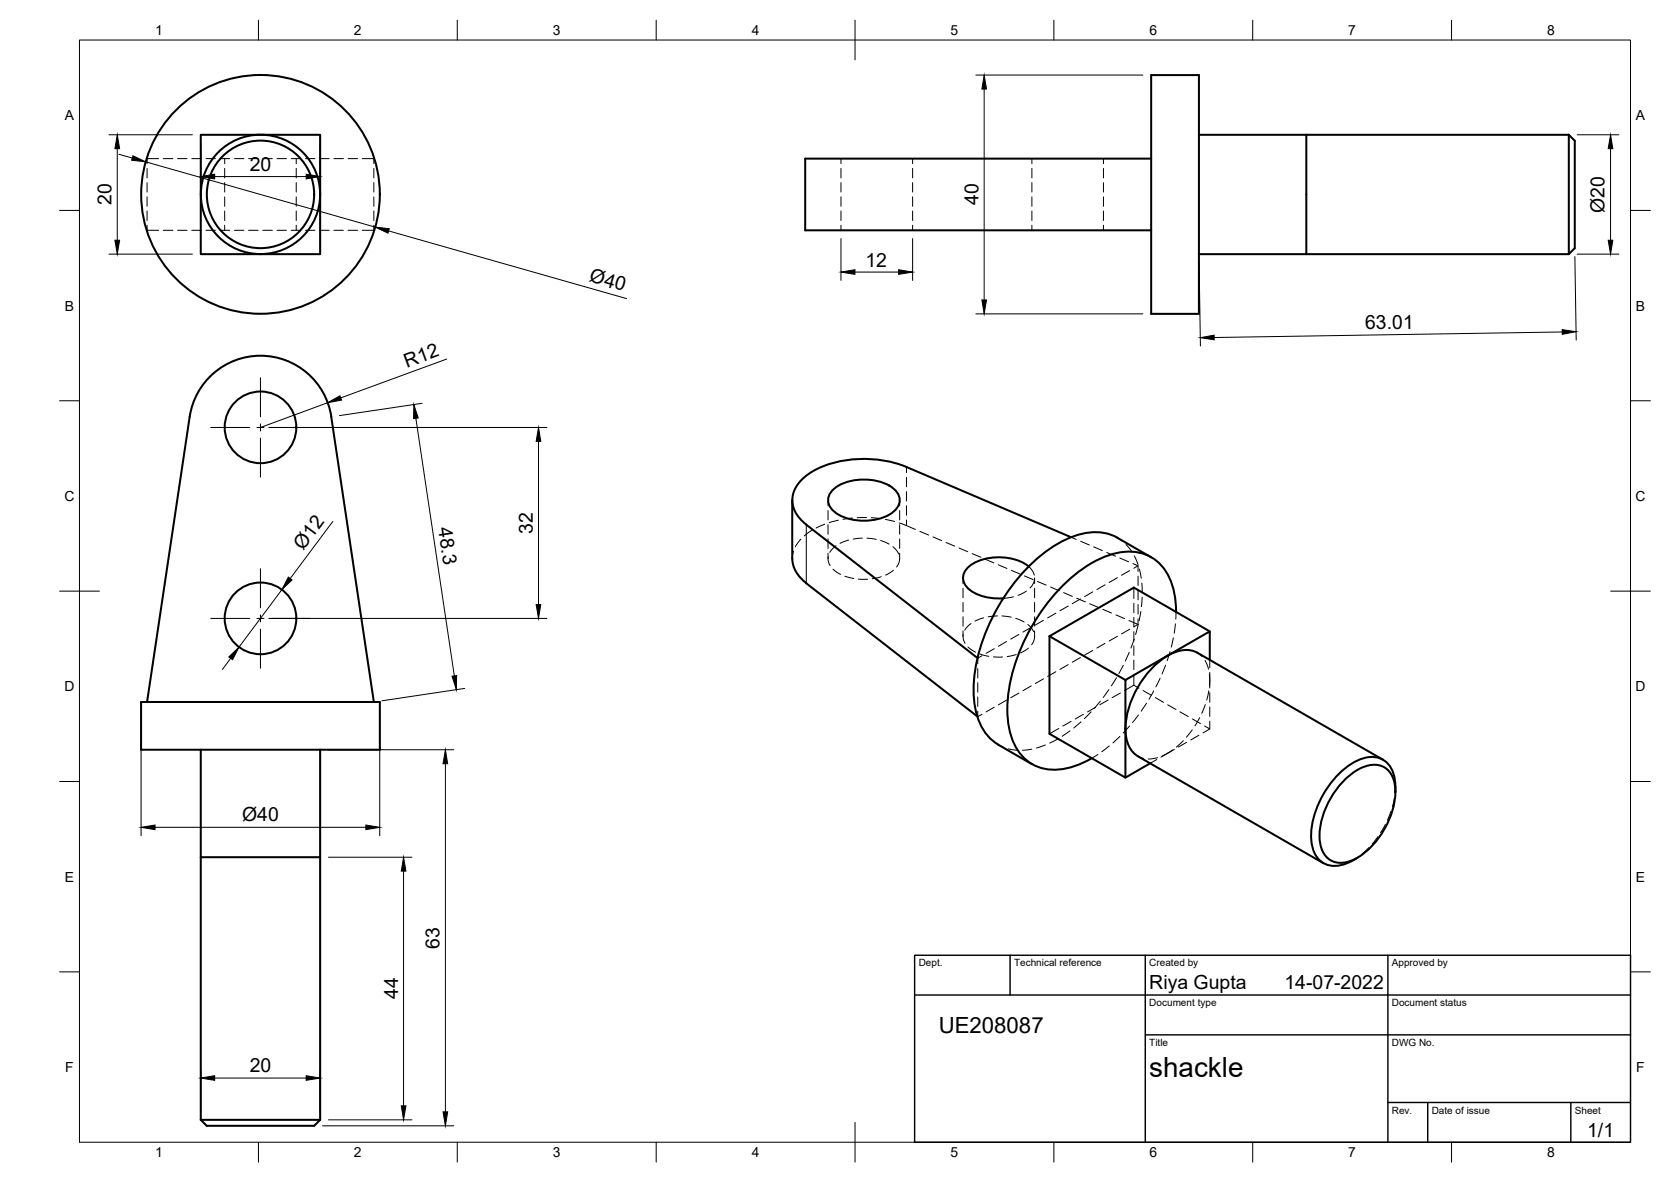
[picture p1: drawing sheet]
<svg xmlns="http://www.w3.org/2000/svg" width="420mm" height="297mm" viewBox="0 0 420 297" stroke-linecap="round" stroke-linejoin="round" font-family="sans-serif">
<!-- layer: Visible -->
<g fill="none" stroke="#000" stroke-width=".51">
<path d="M289.5 18.9h12v60h-12zM289.5 39.9h-87v18h87M301.5 33.9h93M328.5 33.9v30h-27M394.5 33.9v30M394.5 33.9l1.5 1.5v27l-1.5 1.5M50.5 48.9v15h30v-30h-30v15M328.5 63.9h66M47.7 104.8l-10.7 71.6M47.7 104.7a18 18 0 0 1 17.8-15.3 18 18 0 0 1 17.8 15.3M83.3 104.8l10.7 71.6M199.2 125.7v14.7"/>
<path d="M202.7 131.9l43.1 33.5M202.8 131.8a7.2 7.2 0 0 1-2.9-8.9 14 14 0 0 1 8.5-6.2 29.5 29.5 0 0 1 19.5 .7l41.4 17.6M209.3 123.2a12.6 12.6 0 0 1 11.3-2.3 7.6 7.6 0 0 1 5.4 3.7 3.9 3.9 0 0 1-2.4 4.7 13.8 13.8 0 0 1-13.6-.5 3.5 3.5 0 0 1-.7-5.6zM199.2 140.4a7.9 7.9 0 0 0 3.6 6.2l42.9 33.4M258.7 142.4a13.3 13.3 0 0 0-15.1 0 3.5 3.5 0 0 0 .5 6 12.9 12.9 0 0 0 8.2 2M263.9 159.9v24.5l19.1 11v-12.3M263.9 159.9l19.1 11M289.5 140l-8.5-4.9a13.3 13.3 0 0 0-11.8-.1 40.1 40.1 0 0 0-18.2 17.5 40.1 40.1 0 0 0-6 24.5 13.3 13.3 0 0 0 6 10.1M295.7 153.8a16.3 16.3 0 0 0-4.5-12.5 11.7 11.7 0 0 0-11.4-2.1 34.6 34.6 0 0 0-17.4 13.6 46 46 0 0 0-9.1 25.5 16.3 16.3 0 0 0 4.5 12.5 11.7 11.7 0 0 0 11.4 2l3.5-1.3 1.8-1M304.2 158.7l-19.1-11-21.2 12.2M35.5 176.4h60v12h-60zM301.1 164l46.6 26.9"/>
<path d="M301.1 164a7.3 7.3 0 0 0-7.5 .8 23.4 23.4 0 0 0-10.6 18.3M304.2 165.8v-7.1l-21.2 12.2v12.2M50.5 188.4v93M80.5 188.4v93M251 187.2l8.5 4.9M283 183.1a7.7 7.7 0 0 0 3.1 6.9l46.7 26.9M289.2 191.8l-6.2 3.6M338.1 196a10.2 10.2 0 0 1 8.7-3.7 5.5 5.5 0 0 1 4 5.4 20.3 20.3 0 0 1-10.7 18.4 5.3 5.3 0 0 1-7.7-2.5 14.9 14.9 0 0 1 1.5-11.7l.7-1.3a22.1 22.1 0 0 1 3.5-4.6zM350.9 199a8.5 8.5 0 0 0-2.9-7.9 7.4 7.4 0 0 0-7.8 .6 23.1 23.1 0 0 0-10.5 19.5 6.3 6.3 0 0 0 5.2 6.4 10.3 10.3 0 0 0 6.5-2.1M50.5 215.4h30M50.5 281.4h30M50.5 281.4l1.5 1.5h27l1.5-1.5"/>
<circle cx="65.5" cy="48.8" r="13.5"/>
<circle cx="65.5" cy="48.8" r="30"/>
<circle cx="65.5" cy="48.8" r="15"/>
<circle cx="65.5" cy="107.4" r="9"/>
<circle cx="65.5" cy="155.4" r="9"/>
</g>
<!-- layer: Hidden -->
<g fill="none" stroke="#000" stroke-width=".25">
<path d="M39.9 39.9h-2.9v1.2M41.1 39.9h2.4M44.6 39.9h2.4M48.2 39.9h2.4M51.8 39.9h2.4M55.4 39.9h2.3M56.5 39.9v1.2M58.9 39.9h2.4M62.5 39.9h2.4M66.1 39.9h2.4M69.7 39.9h2.3M73.2 39.9h2.4"/>
<path d="M74.5 39.9v1.2M76.8 39.9h2.4M80.4 39.9h2.4M83.9 39.9h2.4M87.5 39.9h2.4M91.1 39.9h2.9v1.2M211.5 39.9v1.2M229.5 39.9v1.2M259.5 39.9v1.2M277.5 39.9v1.2M37 56.6v1.3h2.9M37 42.3v2.4"/>
<path d="M37 45.9v2.4M37 49.5v2.3M37 53v2.4M41.1 57.9h2.4M44.6 57.9h2.4M48.2 57.9h2.4M51.8 57.9h2.4M55.4 57.9h2.3M56.5 42.3v2.4M56.5 45.9v2.4M56.5 49.5v2.3M56.5 53v2.4"/>
<path d="M56.5 56.6v1.3M58.9 57.9h2.4M62.5 57.9h2.4M66.1 57.9h2.4M69.7 57.9h2.3M73.2 57.9h2.4M74.5 42.3v2.4M74.5 45.9v2.4M74.5 49.5v2.3M74.5 53v2.4M74.5 56.6v1.3M76.8 57.9h2.4"/>
<path d="M80.4 57.9h2.4M83.9 57.9h2.4M87.5 57.9h2.4M94 56.6v1.3h-2.9M94 42.3v2.4M94 45.9v2.4M94 49.5v2.3M94 53v2.4M211.5 42.3v2.4M211.5 45.9v2.4M211.5 49.5v2.3M211.5 53v2.4"/>
<path d="M211.5 56.6v1.3M229.5 42.3v2.4M229.5 45.9v2.4M229.5 49.5v2.3M229.5 53v2.4M229.5 56.6v1.3M259.5 42.3v2.4M259.5 45.9v2.4M259.5 49.5v2.3M259.5 53v2.4M259.5 56.6v1.3M277.5 42.3v2.4"/>
<path d="M277.5 45.9v2.4M277.5 49.5v2.3M277.5 53v2.4M277.5 56.6v1.3M199.5 138.5l-.3 1.9M201.4 135.5l-1.4 1.9M204.2 133.3l-2 1.4M207.4 131.7l-2.2 1M208.2 125.7v1.4M208.2 128.3v2.4M208.2 131.9v2.3M208.2 135.4v2.4"/>
<path d="M208.2 139v1.4M208.3 139.9v1.3l.4 .9M210.2 137.1l-.8 .7-.8 1M210.8 130.7l-2.3 .6M213.4 135.7l-2.2 .9M214.3 130.2l-2.3 .3M216.8 135.2l-2.3 .3M217.9 130.1h-2.4M218 135.2l2.3 .4M219.1 130.1l2.3 .2M221.4 135.8l2.2 .9M222.6 130.5l2.4 .5"/>
<path d="M224.5 137.4l1 1 .4 .8M226.1 131.4l4.1 1.7M226.2 125.7v1.4M226.2 128.3v2.4M226.2 131.9v2.3M226.2 135.4v2.4M226.2 139v1.4M231.3 133.5l2.2 1M234.6 134.9l2.2 1M237.9 136.3l2.2 1M241.2 137.7l2.1 .9M244.4 139.1l2.2 .9"/>
<path d="M269.3 135l1.3 .6M271.7 136l2.2 1M275 137.4l2.2 1M278.3 138.8l2.2 1M281 135.2l1.2 .8M283.1 136.8l1.5 1.9M285.2 139.7l1 2.2M209.4 143l2 1.3M212.4 144.8l2.3 .6M215.8 145.5l2.4 .1M221.6 144.9l-2.3 .5M224.6 143.3l-1.9 1.2"/>
<path d="M226.2 140.3l-.1 1-.7 1.2M242.1 145.2v1.4M242.1 147.8v2.4M242.1 151.4v2.4M242.1 155v2.4M242.1 158.5v1.5M242.2 159.5l.1 1.3 .4 .9M244.2 156.7l-.9 .7-.7 1M247.3 155.3l-2.1 .8M247.7 140.5l2.2 1M250.8 154.8l-2.3 .2M251 141.9l2.2 1"/>
<path d="M251.9 154.8l2.4 .3M254.3 143.3l2.2 1M254.8 150l-2.6 .4M255.4 155.4l2.1 .9M256.2 159.4l-2.1 1.2M257.6 144.7l2.2 1M258.1 148.5l-2.1 1.1M258.4 156.9l1 1.1 .5 .7M258.7 142.4l.8 .9 .6 1.2M259.3 157.7l-2.1 1.1M260.1 145.7l-.3 1-.8 1.1M260.1 159.9l-.1 1-.6 1.1"/>
<path d="M260.1 145.2v1.4M260.1 147.8v2.4M260.1 151.4v2.4M260.1 155v2.4M260.1 158.5v1.5M260.9 146.1l2.2 1M262.4 155.9l-2.1 1.2M264.2 147.5l2.1 1M265.5 154.1l-2.1 1.2M267.4 148.9l2.2 1M268.6 152.3l-2.1 1.2M270.7 150.3l2.2 1"/>
<path d="M271.7 150.5l-2.1 1.2M274 151.7l2.2 1M274.8 148.7l-2.1 1.2M277.3 153.1l2.2 1M277.9 147l-2.1 1.2M280.6 154.5l2.2 1M281 145.2l-2.1 1.2M281 159.9l-2.1 1.2M281.6 140.2l2.2 1M283.9 155.9l2.3 1M284.1 143.4l-2.1 1.2M284.1 158.1l-2.1 1.2"/>
<path d="M284.9 141.6l1.3 .6-1.1 .6M285.1 147.7v2.7M285.1 151.6v2.4M285.1 155.2v2.4l1.1-.7M285.1 158.7v2.4M286.2 157.1l-.7 2.4M286.2 142.2v1.4M286.2 144.8v2.4M286.2 148.4v2.3M286.2 151.9v2.4M286.2 155.5v1.4M286.5 143l.5 2.3"/>
<path d="M286.9 153.7l-.5 2.3M287.1 146.5l.1 2.4M287.2 150.1l-.2 2.4M295.6 156.8l-.3 2.3M295.7 153.8l-.1 1.8M243.4 162.6l1.9 1.3M245.9 165.4v1.4M245.9 168v2.4M245.9 171.6v2.4M245.9 175.1v2.4M245.9 178.7v1.4M246.4 164.3l2.2 .6"/>
<path d="M246.9 164.8l-1.1 .6M246.9 179.5l-1 .6M249.8 165.1h2.3M250 163l-2.1 1.2M250 177.7l-2.1 1.2M253.1 161.2l-2.1 1.2M253.1 175.9l-2.1 1.2M255.5 164.5l-2.2 .5M256.2 174.2l-2.1 1.2M258.6 162.9l-2 1.2M259.3 172.4l-2.1 1.2M262.4 170.6l-2.1 1.2"/>
<path d="M265.5 168.8l-2.1 1.2M268.6 167l-2.1 1.2M271.7 165.2l-2.1 1.2M272.4 179.5l-2 1.2M274.3 178.9l-1.6 1.7M274.8 163.5l-2.1 1.1M275.5 177.7l-2 1.2M276.7 176.2l-1.6 1.8M277.9 161.7l-2.1 1.2M278.6 175.9l-2.1 1.2M278.8 173.3l-1.4 2M280.7 170.3l-1.2 2"/>
<path d="M281.7 174.1l-2.1 1.2M282.4 167.2l-1.1 2.1M283.9 163.9l-.9 2.2M285.1 162.3v2.4M285.1 165.9v2.4M285.1 169.5v2.7M285.1 172.2l-2.4 1.4M285.1 172.2l1.3 .7M285.2 160.6l-.8 2.2M286.3 179.7l-1.5 1.9M287.4 173.5l2.1 1.2M288.3 176.7l-1.3 2"/>
<path d="M290.1 173.7l-1.2 2M290.5 175.3l2.1 1.2M291.7 170.5l-1.1 2.1M293.1 167.2l-.9 2.2M293.6 177.1l2.1 1.2M294.2 163.8l-.7 2.2M295 160.3l-.5 2.3M296.7 178.9l2.1 1.2M301.1 164l1.2 1M303 166l.9 2.2M303.1 177.1l-.9 2.2M304 173.6l-.6 2.3"/>
<path d="M304.1 169.4l.1 3.5M304.2 169l-.1 3.4M304.2 165.8v2M304.2 174.1v2.4M304.2 177.7v2.3M245.7 180l.2 .1M251 187.2l1.4 .6M253.5 188.2l2.4 .3M259.4 188.3l-2.3 .2M262.8 187.2l-2.2 .8M266.1 185.6l-2.2 1.1M266.2 183.1l-2.3 1.3"/>
<path d="M269 183.7l-1.9 1.3M269.3 181.3l-2 1.2M271.8 181.4l-1.8 1.6M276.1 189.6l-1.6 .9M278.9 187.5l-1.8 1.4M281.6 185.1l-1.8 1.6M284 182.5l-1.6 1.7M286.1 190l1.4 .6M290.9 190.9l-1.7 .9M291.1 190.4l-2.4 .3M293.6 189.3l-1.4 .7M293.6 189.3l-1.7 1"/>
<path d="M294.8 188.5l-1.2 .8M295.3 188.3l-1.7 1M297.5 186.1l-1.7 1.7M298.4 186.5l-2.1 1.2M299.8 183.4l-1.5 1.9M299.8 180.7l2.1 1.1M301.5 184.8l-2.1 1.2M301.6 180.3l-1.1 2.1M302.9 182.4l1.3 .8M304.2 181.2v2l-1.7 1M350.9 197.8l-.1 1.5M341.5 215.4l-1.2 .8"/>
<path d="M344.2 213l-1.7 1.6M346.5 210.3l-1.5 1.8M348.3 207.2l-1.2 2.1M349.7 203.9l-.9 2.2M350.6 200.5l-.5 2.3"/>
</g>
<!-- layer: Visible Narrow -->
<path d="M202.7 131.9v14.7" fill="none" stroke="#000" stroke-width=".25"/>
<!-- layer: Hidden Narrow -->
<path d="M227.9 117.4v1.4M227.9 120v2.3M227.9 123.5v2.4M227.9 127.1v2.4M227.9 130.7v1.4" fill="none" stroke="#000" stroke-width=".25"/>
<!-- layer: Border -->
<g fill="none" stroke="#000" stroke-width=".25">
<path d="M20 10.1h390v276.9h-390zM65 5.1v5M115 5.1v5M165 5.1v5M215 5.1v10M265 5.1v5M315 5.1v5M365 5.1v5M15 52.9h5M410 52.9h5M15 100.7h5M410 100.7h5"/>
<path d="M15 148.6h10M405 148.6h10M15 196.4h5M410 196.4h5M15 244.2h5M410 244.2h5M65 287v5M115 287v5M165 287v5M215 282.1v9.9M265 287v5M315 287v5"/>
<path d="M365 287v5"/>
</g>
<!-- layer: TitleBlock -->
<path d="M230 240.1h180v46.9h-180zM230 250h180M254 240.1v9.9M288 240.1v46.9M349 240.1v46.9M288 260.1h122M349 277.1h61M359 277.1v9.9M395 277.1v9.9" fill="none" stroke="#000" stroke-width=".36"/>
<!-- layer: Center Lines -->
<path d="M65.5 94.9v9.8M53 107.4h9.8M64.6 107.4h1.8M65.5 106.5v1.8M65.5 110.1v9.8M68.2 107.4h9.8M53 155.4h9.8M64.6 155.4h1.8M65.5 142.9v9.8M65.5 154.5v1.8M65.5 158.1v9.8M68.2 155.4h9.8" fill="none" stroke="#000" stroke-width=".25"/>
<!-- layer: Dimensions -->
<g fill="none" stroke="#000" stroke-width=".25">
<path d="M245.4 18.9h42M27.4 33.9h21M29.5 37.4v23M29.9 38.8l3.4 .9M50.5 36v10.5M80.5 36v10.5M247.5 22.4v53M396.6 33.9h10.5M405 37.4v23M36.6 40.7l57.7 16.4M54 44.4h23M97.7 58l59.9 17"/>
<path d="M211.5 60v10.5M229.5 60v10.5M27.4 63.9h21M215 68.4h11M245.4 78.9h42M301.5 66l.3 21M396 64.5l.3 21M396.6 63.9h10.5M112.3 90.2l-26.6 9.8M392.8 83.4l-87.5 1.4M67.6 107.4h69.9M82.4 101.2l-16.9 6.2"/>
<path d="M104.6 105.1l9.6 64.7M106.1 101.4l-20.7 3M135.4 110.9v41M83.7 131l-10.7 14.4M67.6 155.4h69.9M70.9 148.2l-10.8 14.4M35.5 178.5v31.5M58 165.4l-2.1 2.8M95.5 178.5v31.5M116.8 173l-20.7 3.1M82.6 188.4h31.5M112 191.9v87.5"/>
<path d="M39 207.9h53M82.6 215.4h21M101.5 218.9v59M50.5 268.8v10.5M54 270.9h23M80.5 268.8v10.5M81.1 282.9h33M82.6 281.4h21"/>
</g>
<g fill="#000" stroke="#000" stroke-width=".25">
<path d="M29.5 33.9l.6 3.5h-1.2zM33.4 39.1l3.2 1.6-3.5-.4zM247.5 18.9l.6 3.5h-1.2zM405 33.9l.5 3.5h-1.1zM50.5 44.4l3.5-.6v1.2zM77 43.8l3.5 .6-3.5 .6zM94.3 57.1l3.6 .4-.3 1.1zM28.9 60.4h1.2l-.6 3.5zM211.5 68.4l3.5-.6v1.1zM226 67.8l3.5 .6-3.5 .5zM246.9 75.4h1.2l-.6 3.5zM404.4 60.4h1.1l-.5 3.5z"/>
<path d="M82.4 101.2l3.1-1.7 .4 1zM301.8 84.9l3.5-.7v1.2zM392.8 82.8l3.5 .6-3.5 .6zM104.1 101.7l1.1 3.3-1.2 .2zM135.4 107.4l.6 3.5h-1.2zM72.5 145l.9 .7-2.5 2.5zM134.8 151.9h1.2l-.6 3.5zM57.5 165.1l2.6-2.5-1.6 3.2zM113.7 169.9l1.1-.1-.1 3.5zM112 188.4l.6 3.5h-1.2zM35.5 207.9l3.5-.6v1.2zM92 207.3l3.5 .6-3.5 .6z"/>
<path d="M101.5 215.4l.6 3.5h-1.2zM50.5 270.9l3.5-.6v1.2zM77 270.3l3.5 .6-3.5 .6zM100.9 277.9h1.2l-.6 3.5zM111.4 279.4h1.2l-.6 3.5z"/>
</g>
<text font-size="7" x="289" y="270.6">shackle</text>
<text font-size="5.6" x="236" y="259.7">UE208087</text>
<g font-size="4.9">
<text x="62.8" y="42.9">20</text>
<text x="28" y="51.5" transform="rotate(-90 28 51.5)">20</text>
<text x="246" y="51.5" transform="rotate(-90 246 51.5)">40</text>
<text x="403.4" y="53.5" transform="rotate(-90 403.4 53.5)">Ø20</text>
<text x="148" y="70.7" transform="rotate(16 148 70.7)">Ø40</text>
<text x="217.6" y="67">12</text>
<text x="343.3" y="82.7" transform="rotate(-1 343.3 82.7)">63.01</text>
<text x="102.3" y="92.4" transform="rotate(-20 102.3 92.4)">R12</text>
<text x="110.2" y="132.6" transform="rotate(82 110.2 132.6)">48.3</text>
<text x="133.9" y="134.1" transform="rotate(-90 133.9 134.1)">32</text>
<text x="76.2" y="138.4" transform="rotate(-53 76.2 138.4)">Ø12</text>
<text x="60.9" y="206.4">Ø40</text>
<text x="110.5" y="238.4" transform="rotate(-90 110.5 238.4)">63</text>
<text x="100.1" y="251" transform="rotate(-90 100.1 251)">44</text>
<text x="289" y="248.5">Riya Gupta</text>
<text x="323" y="248.5">14-07-2022</text>
<text x="62.8" y="269.5">20</text>
<text x="399.1" y="285.7">1/1</text>
</g>
<g font-size="3.5">
<text x="39" y="8.8">1</text>
<text x="89" y="8.8">2</text>
<text x="139" y="8.8">3</text>
<text x="189" y="8.8">4</text>
<text x="239" y="8.8">5</text>
<text x="289" y="8.8">6</text>
<text x="339" y="8.8">7</text>
<text x="389" y="8.8">8</text>
<text x="16.3" y="30.2">A</text>
<text x="411.3" y="30.2">A</text>
<text x="16.3" y="78">B</text>
<text x="411.3" y="78">B</text>
<text x="16.2" y="125.9">C</text>
<text x="411.2" y="125.9">C</text>
<text x="16.2" y="173.7">D</text>
<text x="411.2" y="173.7">D</text>
<text x="16.3" y="221.6">E</text>
<text x="411.3" y="221.6">E</text>
<text x="16.4" y="269.4">F</text>
<text x="411.4" y="269.4">F</text>
<text x="39" y="290.8">1</text>
<text x="89" y="290.8">2</text>
<text x="139" y="290.8">3</text>
<text x="189" y="290.8">4</text>
<text x="239" y="290.8">5</text>
<text x="289" y="290.8">6</text>
<text x="339" y="290.8">7</text>
<text x="389" y="290.8">8</text>
</g>
<g font-size="2.5">
<text x="231" y="242.9">Dept.</text>
<text x="255" y="242.9">Technical reference</text>
<text x="289" y="242.9">Created by</text>
<text x="350" y="242.9">Approved by</text>
<text x="289" y="252.8">Document type</text>
<text x="350" y="252.8">Document status</text>
<text x="289" y="262.9">Title</text>
<text x="350" y="262.9">DWG No.</text>
<text x="350" y="279.9">Rev.</text>
<text x="360" y="279.9">Date of issue</text>
<text x="396" y="279.9">Sheet</text>
</g>
</svg>
